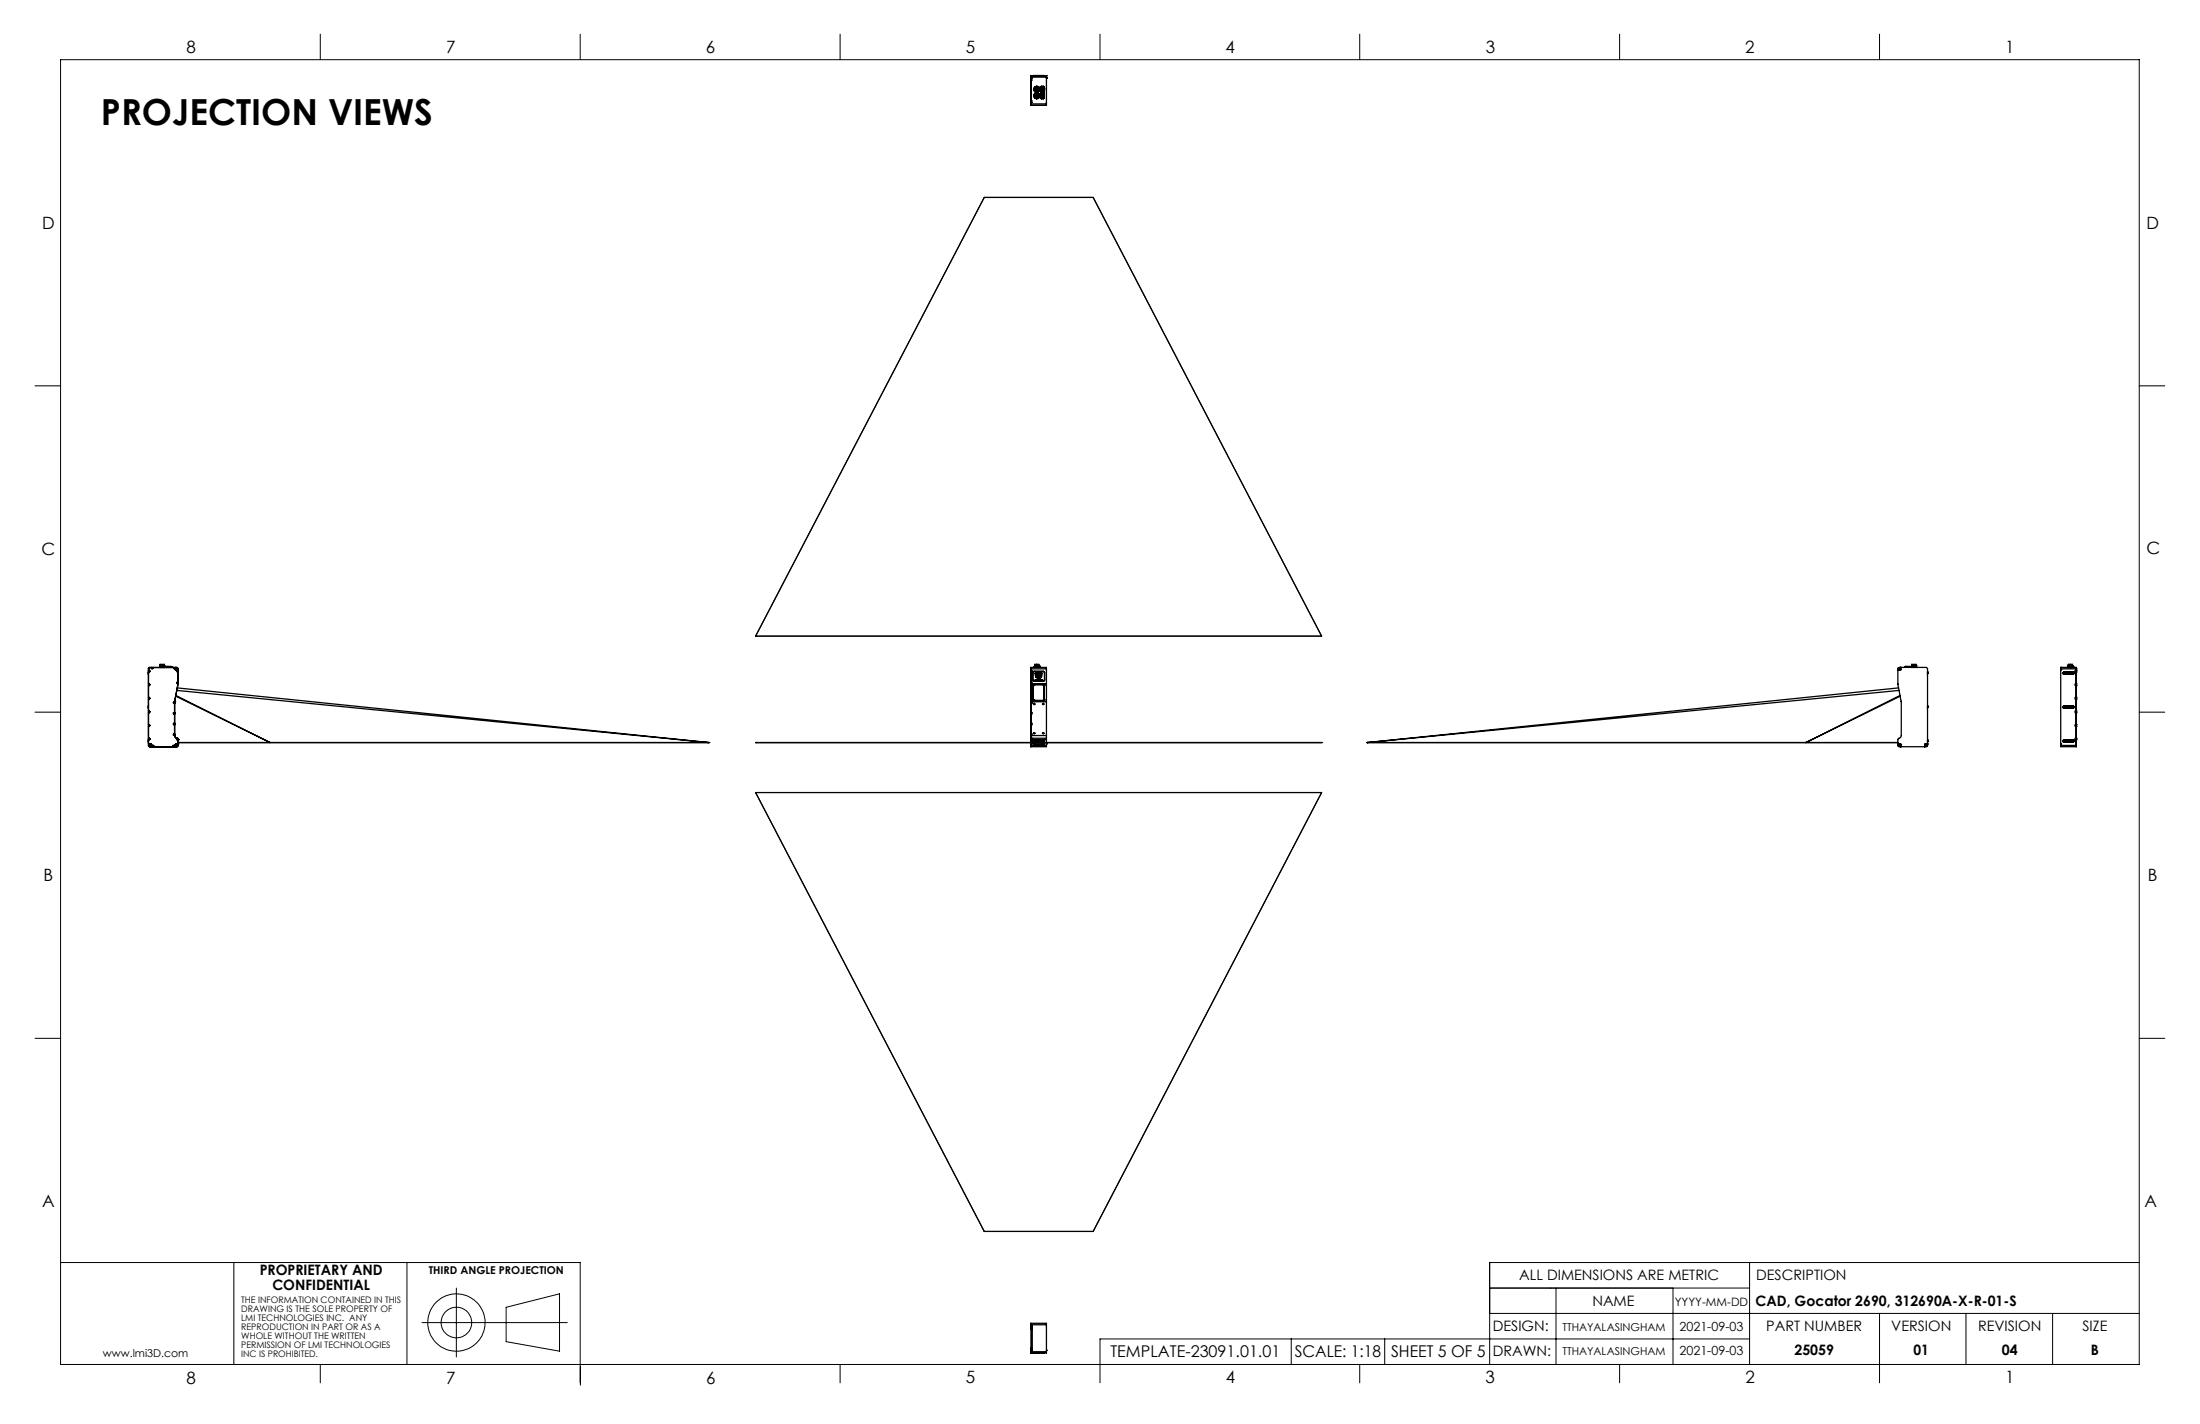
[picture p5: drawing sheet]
<svg xmlns="http://www.w3.org/2000/svg" width="432mm" height="279mm" viewBox="0 0 432 279" stroke-linecap="round" stroke-linejoin="round" font-family="sans-serif">
<g fill="none" stroke="#000" stroke-width=".25">
<path d="M202.3 15.3h.1M202.3 15.3l.1 .1M202.4 14.9v.2M202.4 15.1h.1M202.4 14.9h.1M202.4 15.4h.1M202.4 15.7h.1M202.4 19.8h.1M202.4 15.4v.3M202.4 19.8v.3M202.4 15.1v.3M202.4 15.7v4.1"/>
<path d="M202.4 14.9l-.1 .4M202.4 15.4h.1v.3h-.1M202.4 19.8h.1v.3h-.1M202.4 14.9h3M203 14.8l-.2 .1M203 14.8v.1M203 14.8h1.8M203.3 17.5h.1M203.3 18.7h.1M203.3 18.6h.1M203.3 18.6v.1M203.3 18.9h.1"/>
<path d="M203.4 17.5h.1M203.4 17.8h.1M203.4 17.3h.1M203.4 18.5h.1M203.4 19h.1M203.4 18.8h.1M203.4 18.7h.1M203.4 17.7v.1M203.4 17.6h.1M203.4 17.4h.1zM203.4 18.9h.1M203.4 18.6h.1"/>
<path d="M203.4 18.2a.57 .57 0 0 0-.4 .6 .57 .57 0 0 0 .4 .5M203.4 18.2h.2M203.4 18.2h.1M203.4 19.3h.1M203.5 17.1a.42 .42 0 0 1 .4 .4 .42 .42 0 0 1-.4 .5M203.5 17.1a.42 .42 0 0 0-.4 .4 .42 .42 0 0 0 .4 .5M203.5 17.1a.44 .44 0 0 0-.4 .4 .44 .44 0 0 0 .4 .5M203.5 18h.1M203.5 17.1a.44 .44 0 0 1 .4 .4 .44 .44 0 0 1-.4 .5M203.5 19h.1M203.5 19.3h.1M203.5 18.3a.49 .49 0 0 0-.5 .5 .49 .49 0 0 0 .5 .5"/>
<path d="M203.5 18.3h.1M203.5 18.3a.5 .5 0 0 0-.5 .5 .5 .5 0 0 0 .5 .5M203.5 18.3h-.1a.45 .45 0 0 0-.3 .5 .45 .45 0 0 0 .4 .4M203.5 18.3a.46 .46 0 0 1 .4 .5 .46 .46 0 0 1-.4 .4M203.5 18.3a.49 .49 0 0 1 .5 .5 .49 .49 0 0 1-.5 .5M203.5 18.3a.5 .5 0 0 1 .5 .5 .5 .5 0 0 1-.5 .5M203.5 19.2h.1M203.5 18.3a.44 .44 0 0 1 .4 .5 .44 .44 0 0 1-.4 .4M203.5 18.3a.44 .44 0 0 0-.4 .5 .44 .44 0 0 0 .4 .4M203.5 19.3h-.1M203.5 18.2h.1M203.5 18.2a.57 .57 0 0 1 .6 .6 .57 .57 0 0 1-.6 .5"/>
<path d="M203.5 18.2a.56 .56 0 0 0-.6 .6 .56 .56 0 0 0 .6 .5M203.5 17.1h.1M203.5 17.7h.1M203.5 17.4h.1M203.6 18.9h.1M203.6 18.7h.1M203.6 17.4h.1M203.6 18.6h.1M203.6 18.2a.57 .57 0 0 1 .4 .6 .57 .57 0 0 1-.4 .5M203.6 17.3h.1M203.6 17.5h.1M203.6 18.8h.1"/>
<path d="M203.6 19h.1M203.6 17.7h.1M203.6 17.7v.1M203.6 18.5h.1M203.7 17.5h.1M203.7 18.7h.1M203.7 18.6h.1M203.7 18.9h.1M203.7 18.6v.1M204.1 18.8h.1M204.1 18.7l.1 .1M204.1 17.9h.1"/>
<path d="M204.1 17.6h.1M204.1 17.4h.1M204.1 17.1h.1M204.1 17.8h.1M204.1 18.7h.1M204.1 17.5v.4M204.1 18.7v.1M204.1 17.7h.1M204.1 17.6l.1 .1M204.1 17.5h.1M204.1 17.3h.1M204.1 17.2v.1"/>
<path d="M204.2 18.8h.1M204.2 17.9h.1M204.2 17.7l-.1 .1M204.2 17.8h.1M204.2 17.7v.1M204.2 17.6h.1M204.2 17.5h.1M204.2 17.5h-.1M204.2 17.7h.1M204.2 17.2h.1M204.2 17.4h.1M204.2 17.3h.1"/>
<path d="M204.2 18.7v.1M204.2 17.1l-.1 .3M204.2 17.5v.2M204.2 17.1l-.1 .2M204.2 17.7h-.1M204.3 19.2l.1 .2h.4l.1-.2M204.3 17.1l.1-.2h.4l.1 .2M204.3 18v.1h.6v-.1M204.3 17.1l.1-.1h.4l.1 .1M204.3 18v.1l.6-.1M204.3 19.2l.1 .1M204.3 17.1v.9"/>
<path d="M204.3 18.3v.9M204.3 19.2l.1 .1 .5-.1M204.4 17.6h.1M204.4 17.5v.1M204.4 17.5h.1M204.4 17.4h.1M204.4 18.6h.2v.3h-.2zM204.4 17.3h.1M204.4 18.2l-.1 .1M204.4 17.7v.2M204.4 17.7l.1 .1-.1 .1M204.4 17.3l.1 .2"/>
<path d="M204.4 17.8v.1M204.4 17.9h.1M204.4 17.7h.1M204.4 18.2l.5 .1M204.4 17.3v.1M204.4 18.2h.4M204.5 17.5l-.1 .1M204.5 17.4h.1M204.5 17.3h.1M204.5 17.3l-.1 .1h.1M204.5 17.4l-.1 .1M204.6 17.4h.1"/>
<path d="M204.6 17.3h.1M204.6 17.6h.1M204.6 17.3v.4v-.4M204.6 17.5h.1M204.6 17.7v.2M204.6 17.8v.1M204.6 17.9h.1M204.6 17.7h.1M204.6 17.3v.1M204.7 18.4h.1M204.7 18.4l.1 .1M204.7 18.7h.1"/>
<path d="M204.7 18.6h.1M204.7 18.9h.1M204.7 18.8h.1M204.7 18.7v.1M204.7 19h.1M204.7 19.1l.1 .1M204.7 19.1h.1M204.7 19.1v.1M204.7 18.9v.1M204.8 17.6h.1M204.8 18.4h.1M204.8 18.6l-.1 .1"/>
<path d="M204.8 18.6h-.1M204.8 18.6h.1M204.8 18.5l-.1 .2h.1M204.8 18.5v.1M204.8 18.5h.1M204.8 18.9h-.1M204.8 18.8l-.1 .1M204.8 18.8v.1M204.8 18.7h.1M204.8 18.9v.1M204.8 18.9l-.1 .1M204.8 18.2l.1 .1"/>
<path d="M204.8 14.8l.2 .1M204.8 18.8h.1M204.8 17.4h.1M204.8 14.8v.1M204.8 18.9h.1M204.8 19h.1M204.8 19.1h.1M204.8 17.3h.1M204.8 17.3v.1v-.1M204.8 17.5h.1M204.8 18.6v.1M204.8 19h-.1"/>
<path d="M204.8 19.1v.1M204.8 17.3v.3M204.8 17.7l-.1 .1 .1 .1M204.8 17.7v.2M204.8 17.9h.1M204.8 17.7h.1M204.8 17.8v.1M204.8 18.4v.1M204.8 19.1l-.1 .1M204.8 17.5l.1 .2-.1-.1M204.9 17.3h.1M204.9 17.5h.1"/>
<path d="M204.9 17.3h-.1M204.9 17.5l-.1 .1M204.9 19.2l-.1 .1h-.4M204.9 18.3v.9M204.9 17.1v.9M205.4 14.9v.2h-3M205.4 15.3h.1M205.4 14.9h.1M205.4 15.3v.1M205.4 15.4h.1M205.4 14.9v5.5M193.2 38.7h21.4l44.8 86.1h-111.1z"/>
<path d="M202.3 20.4l.1 .3M202.3 20.4h3.1M202.4 20.1l-.1 .3M202.4 20.1h.1M202.4 20.1v.6M205.4 20.4v.3h-3M29.1 139.5l.3 .1v.2h-.3M29.1 136.8l.3 .1v.2l-.3 .1M29.1 134.2l.3 .1-.1 .2h-.2M29.1 131.6h.3v.2l-.3 .1v.4M29.1 131.2h.1M29.1 131.6h.1"/>
<path d="M29.1 139.8h.1M29.1 136.8h.1M29.1 134.5h.1M29.1 139.5h.1M29.1 137.2h.1M29.1 134.2h.1M29.1 131.8h.1M29.1 138.5v.5M29.1 131.2v15.1M29.2 137h.2M29.2 131.7h.2M29.2 134.3h.2"/>
<path d="M29.2 139.7h.2M29.2 134.3l.1 .1zM29.2 137l.1 .1zM29.2 139.7l.1-.1zM29.2 131.7h.1zM29.2 134.3h.1M29.2 137h.1M29.2 139.7h.1M29.2 131.7h.1M29.4 131l-.3 .2M29.4 131h5.3M29.4 131h.1"/>
<path d="M29.7 131v.1a.16 .16 0 0 0 .2 .2 .16 .16 0 0 0 .1-.2v-.1M29.8 131.1v.1l.1-.1M29.8 131.1h.1M29.9 131.1h.1M31.3 131h1M31.3 131h.1M31.3 131v-.2h1v.2M31.4 130.6h.8M31.4 130.6v.2M31.4 130.6h.1M31.4 130.6v-.2h.8v.4M32.2 130.6h.1"/>
<path d="M32.3 131h.1M32.5 131v-.2h1.1v.2M32.5 130.9h.1M32.6 130.8h.1M32.6 130.8h.9M32.7 130.8h.1M32.7 130.8h.7M33.4 130.8h.1M33.5 130.8h.1M33.6 130.9h.1M34.1 131v.1a.16 .16 0 0 0 .1 .2 .16 .16 0 0 0 .2-.2M34.1 137.9h.1"/>
<path d="M34.1 139.9h.1M34.1 131.1l.1 .1 .1-.1M34.1 131.1h.2M34.2 139.9h.1M34.2 137.9h.1M34.3 137.7h.1M34.3 138v1.8M34.3 137.5v.2M34.3 137.7l-.3 .1 .1 .2h.2M34.3 139.8l-.3 .1 .1 .2h.2M34.3 137.6v.1M34.3 131.1h.1"/>
<path d="M34.3 137.5v.1M34.3 137.7v6.6M34.4 131h.1M34.4 131.4l.1 .1M34.4 131.4h.1M34.4 131v.4M34.5 131.2l.1 .2 .3-.2M34.5 131.2l.1-.1 .3 .1M34.5 131.2h.1M34.5 136.5l18.5 9.2-18.5-9.1M34.5 131.5h.1M34.5 131.2l.2-.1 .1 .1"/>
<path d="M34.5 131.2l.1 .2 .2-.2M34.5 131.5h.4M34.7 131l.2 .2M34.7 131h.1M34.7 135.5l104.4 10.2M34.7 134h.2M34.7 131.7h.2M34.7 133.9l.2 .1zM34.7 131.7h.2zM34.7 134h.1M34.7 131.7h.1M34.8 135l104.3 10.7"/>
<path d="M34.8 131.2h.1M34.9 131.5h.1M34.9 134.2h.1M34.9 131.2h.1M34.9 131.2v3M34.9 134.2l-.6 3.3M35 131.6l-.4 .1 .4 .1M35 133.8l-.4 .2 .4 .1M35 134.2h.1M35 134.2l-.7 3.4M202.3 131.2l.1 .3M202.3 131.2h3.1"/>
<path d="M202.4 133.8h.1M202.4 131.8h.1M202.4 131.6h.1M202.4 131v.6M202.4 131l-.1 .2M202.4 131h3v.2M202.4 134.2h.1M202.4 134.1h.1M202.4 134.2h3M202.4 131.6v.2M202.4 133.8v.3M202.4 137.6v.1"/>
<path d="M202.4 137.7h.1M202.4 137.5v.2M202.4 139.8h.1M202.4 138h.1M202.4 137.7v.3M202.4 139.8v.3M202.4 131.8v2M202.4 134.1v3.5M202.4 138v1.8M202.4 131.6h.1v.2h-.1M202.4 133.8h.1v.3h-.1M202.4 139.8h.1v.3h-.1"/>
<path d="M202.4 137.6h3M202.4 137.7h3M202.5 137.7v.3h-.1M202.7 132v1.5l.1 .2h2M202.7 137.3l.3 .2M202.7 135.9h.1M202.7 137.3h.1M202.7 134.5v2.8M202.8 137.3l.2 .1M202.8 134.5h.1M202.8 134.5h-.1M202.8 137.3h.1"/>
<path d="M202.8 134.5v2.8M202.8 138.1l.1 .2 .2-.2M202.8 138.1l.1-.1 .2 .1M202.8 138.1h.1M202.9 138.1h.2M202.9 138.1v-.1l.2 .1M203 131h.1M203 131.7l-.3 .3M203 131.7h1.8M203 130.8h.1M203 134.3l-.3 .2M203 134.3h.1"/>
<path d="M203 134.3l-.2 .2M203 137.5h.1M203 130.8h.5M203 137.4v.1M203 137.5h1.7M203 134.3h1.8l.1 .2M203 137.4h.1M203 137.4h1.7M203 134.3h1.7M203.1 130.6h.1M203.1 130.6h.4M203.1 130.6v.2"/>
<path d="M203.1 138.1h.1M203.1 130.8h.1M203.1 130.8h.4M203.1 132.1l.2 .1 .1 .6 .3 .4-.4-.4zM203.2 132l.8-.2-.5 .3zM203.2 133.5l.1 .1M203.2 133.5h.1M203.3 133.4l-.1 .1M203.3 133.4h.1M203.3 133.6h.1M203.3 133.4h.1h-.2v.2h.2v-.1h-.1M203.3 133.5h.1"/>
<path d="M203.3 133.5v.1M203.4 132.3l.3 .1 .2 .4 .1-.4 .3-.1-.1 .7-.2 .2v-.4l-.1 .6-.2-.6v.1l-.2-.1zM203.4 132.2l.8-.3 .2 .2a.69 .69 0 0 1-1 .1zM203.4 130.8h.2M203.4 130.8h-.4v.2M203.4 130.8h.1M203.5 133.5l.1 .1zM203.5 130.8h.1M203.5 130.8h.5M203.5 130.8h.4M203.5 130.6h.4M203.5 130.6h.1"/>
<path d="M203.5 130.4h-.4v.2M203.5 130.4h.4v.4M203.5 130.4v.6M203.5 133.5h.1M203.6 130.8h.4M203.7 133.5v.1M203.7 133.6h.1M203.7 132.8h.1M203.7 133.5h.1M203.7 133.5h.1v.1M203.7 132.2l.6-.2zM203.8 133.5v.1"/>
<path d="M203.8 133.5h.1M203.8 133.5h.2M203.8 133.6h-.1M203.9 130.8h.1M203.9 133.5h.1M203.9 133.5v.1M203.9 133.6h.1M203.9 130.6h.1M204 133.5h.1M204 133.6h.1M204 133.5l-.1 .1M204 130.8h.1"/>
<path d="M204 130.8v.2M204.1 133.4h.1M204.1 133.5v.1M204.1 133.4l-.1 .2M204.1 133.4l.1 .2h-.2M204.1 133.5h.1M204.2 133.6h.1M204.2 133.4h.1M204.2 133.5h.1M204.3 133.5v.1zM204.3 133.5h.1M204.4 132.2l.2-.1-.3 .9z"/>
<path d="M204.5 133.4l-.1 .2 .1-.1M204.5 133.5h.1M204.5 133.4h.1M204.5 133.4v.1M204.6 138.1l.1 .2 .2-.2M204.6 138.1l.1-.1 .2 .1M204.6 138.1h.1M204.6 138.1h.2M204.6 138.1l.1-.1 .1 .1M204.7 134.3l.3 .2M204.7 134.3l.2 .2M204.7 134.3h.1"/>
<path d="M204.7 137.5h.1M204.7 137.4h.1M204.7 137.4v.1M204.8 131.7l.2 .2v1.6l-.2 .2M204.8 138.1h.1M204.9 137.3l-.2 .1M204.9 134.5h.1M204.9 137.3h.1M204.9 134.5v2.8M205 137.3l-.3 .2M205 134.5v2.8M205.4 134.2h.1"/>
<path d="M205.4 137.6v.1M205.4 131.2v3M205.4 134.2v3.4M205.4 137.7v6.6M372.5 131.5h.4M372.6 131.1l.2-.1h5.2l.3 .2v15.1l-.2 .2h-5.4l-.2-.1v-1.4l.6-.4 .1-.3-.1-6.7a17.3 17.3 0 0 1-.6-6.4zM372.6 131.2a.19 .19 0 0 0 .2 .2 .19 .19 0 0 0 .2-.2M372.6 131.2a.2 .2 0 0 1 .2-.1 .2 .2 0 0 1 .2 .1M372.6 131.2h.1M372.6 131.2l.1-.1 .2 .1M372.6 131.2l.1 .2 .2-.2M372.6 135l-104.3 10.7"/>
<path d="M372.6 131.2l.2-.1 .1 .1M372.7 135.5l-104.4 10.2M372.9 131.2h.1M372.9 136.5l-18.5 9.2 18.6-9.1M372.9 131.5h.1M373 131.4l-.1 .1M373 131.4h.1M373 131h.1M373 131v.4M373.8 130.9h.1M373.8 130.8h1.1v.2M373.8 130.8v.2"/>
<path d="M373.9 130.8h.1M373.9 130.8h1M374 130.8h.1M374 130.8h.8M374.8 130.8h.1M374.9 130.8h.1M374.9 130.9h.1M375.1 131h.1M375.1 131h1.1M375.1 131v-.2h1v.2M375.2 130.6h.9M375.2 130.6h.1"/>
<path d="M375.2 130.6v.2M375.2 130.6v-.2h.9v.4M376.1 130.6h.1M376.2 131h.1M378.3 138.7h.1M378.3 138.7v.2M378.3 132.1h.1M378.3 132.1v.2M378.3 131.9h.1M378.3 131.9v.2M378.3 138.5h.1M378.3 138.5v.2"/>
<path d="M404.5 131v.2h3M404.5 131.4h.1M404.5 131h.1M404.5 131.4v.1M404.5 131h3M404.5 131v15.3M404.9 138.7l.2 .3M404.9 132.1l.2 .2M404.9 132.1h.1M404.9 138.7h.1M404.9 138.7l.2 .2M405 132.1v.1l.2-.1"/>
<path d="M405 132.1l.1-.2 .1 .2M405 132.1h.1M405 132.1l.1 .1 .1-.1M405 132.1l.1-.1 .1 .1M405.1 138.5l-.2 .2M405.1 131.9l-.2 .2M405.1 138.5h.1M405.1 131.9h.1M405.1 131.9h1.8M405.1 138.5h1.8M405.1 138.9h1.8M405.1 132.3h1.8"/>
<path d="M405.1 139h1.8M405.1 132.3h.1M405.1 138.9v.1M405.2 132.1h.1M405.8 131h.1M405.8 131h.5M405.8 130.8h.1M405.8 130.8h1.1M405.8 130.8v.2M405.9 138.7v.2l.2-.2M405.9 138.7l.1-.1 .1 .1M405.9 130.8h.1"/>
<path d="M405.9 130.8h-.1M405.9 138.7h.1M405.9 130.6h.1M405.9 138.7l.1 .2 .1-.2M405.9 130.6h.4M405.9 130.6l-.1 .2M406.1 138.7h.1M406.3 131h.1M406.3 130.6h.5M406.3 130.6h.1M406.3 130.4h.5l.1 .4M406.3 130.4h-.4v.2"/>
<path d="M406.3 130.4v.6M406.4 131h.5M406.4 131h.1M406.8 132.1v.1l.2-.1M406.8 132.1l.1-.2 .1 .2M406.8 132.1h.1M406.8 130.6h.1M406.8 132.1l.1-.1 .1 .1M406.8 132.1l.1 .1 .1-.1M406.8 130.8h.1M406.9 130.8h.1M406.9 131.9l.2 .1-.2 .3"/>
<path d="M406.9 131.9h.1M406.9 138.5l.2 .2-.2 .2M406.9 138.5h.1M406.9 138.5l.2 .2-.2 .3M406.9 130.8v.2M406.9 132.3h.1M406.9 138.9v.1M406.9 131h.1M407 132.1h.1M407.3 134.3h.2M407.3 137h.2M407.3 139.7h.2"/>
<path d="M407.3 131.7h.2M407.5 131v.2M407.5 131.2h.1M407.5 131.6h.1M407.5 137.2h.1M407.5 139.5h.1M407.5 139.8h.1M407.5 134.2h.1M407.5 131.8h.1M407.5 136.8h.1M407.5 134.5h.1M407.5 137v.2"/>
<path d="M407.5 131.7v.1M407.5 134.2v.1M407.5 139.5v.2M407.5 134.3v.2M407.5 139.7v.1M407.5 136.8v.2M407.5 131.6v.1M407.5 131.4h.1M407.5 131h.1M407.5 131.5h.1M407.5 131.6h-.2v.2h.2M407.5 134.2h-.2v.3h.2"/>
<path d="M407.5 139.5h-.2v.3h.2M407.5 136.8h-.2v.4h.2M407.5 131v.6M407.5 131.8v2.4M407.5 134.5v2.3M407.5 137.2v2.3M407.5 139.8v2.4M407.5 131.4v.1M29.1 145.1h.1M29.1 146.3l.3 .2M29.1 144.9h.1M29.1 142.5h.1"/>
<path d="M29.1 144.9h.3v.2h-.3M29.1 142.2l.3 .1v.2h-.3M29.1 142.2h.1M29.1 145.2v.4M29.1 146.3h.1M29.1 146h.5M29.2 146.3l.2 .2M29.2 146v.3M29.2 145h.2M29.2 142.3h.2M29.2 142.3l.1 .1zM29.2 145h.1z"/>
<path d="M29.2 142.3h.1M29.2 145h.1M29.2 146.3l.1 .1 .3-.1M29.2 146.3a.16 .16 0 0 1 .2-.2 .16 .16 0 0 1 .2 .2M29.2 146.3h.1M29.2 146.3l.2 .1 .1-.1M29.2 146.3l.2-.2 .1 .2M29.4 146.5h.1M29.4 146.5h5.3M29.5 146.3h.1M29.6 146l.1 .1M29.6 146h.1"/>
<path d="M29.6 146.5h.2M29.7 146.5h.1M29.7 146.1h.1M29.7 146.1v.4M29.9 146.5l.1-.3 .2 .1v.2M30 146.4l.1 .1v-.1M30 146.4h.1M30 146.4h.1zM33.9 146.5l.1-.3 .1 .1 .1 .2M34 146.4v.1l.1-.1M34 146.4h.1M34.1 144.1h.1"/>
<path d="M34.1 142.1h.1M34.2 144.1h.1M34.2 142.1h.1M34.3 144.3l.1 .4 .3 .2M34.3 140.1v1.8M34.3 142.2v1.8M34.3 144.3h.1M34.3 141.9l-.3 .1 .1 .2h.2M34.3 144l-.3 .1 .1 .2h.2M34.3 146.5h.2M34.4 146.1v.4M34.4 146.1h.1"/>
<path d="M34.5 146.3l.1 .1 .3-.1M34.5 146.3l.1-.2 .3 .2M34.5 146.3h.1M34.5 146l-.1 .1M34.5 146h.1M34.5 146.3l.1 .1 .2-.1M34.5 146.3l.1-.2 .2 .2M34.5 146h.4M34.7 146.5h.1M34.7 144.9v.3l.2-.1M34.7 144.9h.1M34.7 145.1h.2"/>
<path d="M34.7 145.1l.1-.1 .1 .1M34.7 145.1h.1M34.7 144.9l.3 .2M34.8 146.3h.1M34.9 145.1h.1M34.9 146.3l-.2 .2M34.9 146h.1M34.9 146.3h.1M34.9 145.1l.1 1.2M35 145.7h104.1M139.1 145.7h.1M148.3 145.7h.1"/>
<path d="M148.3 155.5h111.1l-44.8 86.1h-21.4zM148.3 145.7h111.1M202.3 146.3v.2h3.1v-.2M202.3 146.3h3.1M202.4 146l-.1 .3M202.4 145.1h.1M202.4 145.1v1.4M202.4 144.9h.1M202.4 144.9v.2M202.4 144.3v.6M202.4 144.3h.1M202.4 140.1h.1"/>
<path d="M202.4 141.9h.1M202.4 142.2h.1M202.4 144h.1M202.4 141.9v.3M202.4 144v.3M202.4 140.1v1.8M202.4 142.2v1.8M202.4 141.9h.1v.3h-.1M202.4 144h.1v.3M202.4 145.1h3M202.4 144.9h3M202.4 144.3h3"/>
<path d="M202.5 144.9v.2M202.7 145.9l.3 .2M202.7 145.5h.1M202.7 145.9h.1M202.7 145.5v.4M202.8 145.5h.1M202.8 145.9h.1M202.8 145.8l.2 .3M202.8 145.8h.1M202.8 145.6h.1M202.8 145.9l.2 .2M202.8 145.5v.4"/>
<path d="M202.8 143.9l.2-.2 .1 .2M202.8 143.9l.1 .1 .2-.1M202.8 143.9h.1M202.9 143.9v-.1l.2 .1M202.9 143.9h.2M203 145.3l-.3 .2M203 145.3l-.2 .2M203 145.3h.1M203 146.1h1.7M203 145.3h1.7M203 146.1h.1M203 145.3l-.2 .3"/>
<path d="M203 145.3l-.2 .1v.2M203.1 143.9h.1M204.6 143.9l.2-.2 .1 .2M204.6 143.9l.1 .1 .2-.1M204.6 143.9h.1M204.6 143.9l.1-.1 .1 .1M204.6 143.9h.2M204.7 145.3l.3 .2M204.7 146.1h.1M204.7 145.3l.2 .3M204.7 145.3h.1M204.8 145.3l.1 .2"/>
<path d="M204.8 143.9h.1M204.9 145.8l-.2 .3M204.9 145.6h.1M204.9 145.8h.1M204.9 145.9h.1M204.9 145.9l-.1 .2M204.9 145.5h.1M204.9 145.5v.4M205 145.9l-.3 .2M205 145.5v.4M205.4 146h.1M205.4 144.9v.2"/>
<path d="M205.4 144.3v.6M205.4 145.1v1.2M259.4 145.7h.1M268.3 145.7h.1M268.3 145.7h104.2M372.5 146h.1M372.5 146h.4M372.6 146.3a.19 .19 0 0 0 .2 .1 .19 .19 0 0 0 .2-.1M372.6 146.3a.19 .19 0 0 1 .2-.3 .19 .19 0 0 1 .2 .3M372.6 146.3h.1M372.6 146.3l.1 .1 .2-.1M372.6 146.3l.1-.2h.2v.2"/>
<path d="M372.6 146.3l.1-.2 .2 .2M372.9 146l.1 .1M372.9 146h.1M372.9 146.3h.1M373 146.1h.1M373 146.5h.1M373 146.1v.4M377.8 146.1h.1M377.8 146.1v.4M377.9 146.3a.19 .19 0 0 0 .2 .1 .19 .19 0 0 0 .1-.1M377.9 146.3a.2 .2 0 0 1 .2-.3 .2 .2 0 0 1 .1 .3M377.9 146l-.1 .1"/>
<path d="M377.9 146h.1M377.9 146.3h.1M377.9 146.3l.1 .1 .2-.1M377.9 146.3l.1-.2 .2 .2M377.9 146h.4M378.2 146.3h.1M378.3 146h.1M378.3 145.2h.1M378.3 145.2v.2M378.3 145.4h.1M378.3 145.4v.2M404.5 146.3v.2h3"/>
<path d="M404.5 146h.1M404.5 146.3h3M404.9 145.4l.2 .2M404.9 145.4h.1M405 145.4v.1l.2-.1M405 145.4l.1-.1 .1 .1M405 145.4h.1M405 145.4h.2M405.1 145.2l-.2 .2M405.1 145.2h.1M405.1 145.2h1.8M405.1 145.6h1.8"/>
<path d="M405.1 145.6h.1M405.2 145.4h.1M406.8 145.4v.1l.2-.1M406.8 145.4l.1-.1 .1 .1M406.8 145.4h.1M406.8 145.4h.2M406.8 145.4v-.1l.2 .1M406.9 145.2l.2 .1-.2 .3M406.9 145.2h.1M406.9 145.6h.1M407 145.4h.1M407.3 142.3h.2"/>
<path d="M407.3 145h.2M407.5 146.3v.2M407.5 145.1h.1M407.5 142.2h.1M407.5 142.5h.1M407.5 144.9h.1M407.5 145v.1M407.5 142.2v.1M407.5 142.3v.2M407.5 144.9v.1M407.5 144.9h-.2v.2h.2M407.5 146h.1"/>
<path d="M407.5 142.2h-.2v.3h.2M407.5 142.5v2.4M407.5 145.1v1.2M202.3 259.9l.1 .3M202.3 259.9h3.1M202.4 259.6l-.1 .3M202.4 259.6v.8M202.4 259.6h3v.3M205.4 259.9v5.3M202.3 265.2v.3h3.1v-.3M202.3 265.2h3.1M202.4 264.7v.8"/>
<path d="M202.4 264.9l-.1 .3M202.4 264.4v.3M202.4 260.4v.3M202.4 260.7v3.7M202.4 260.4h.1v.3h-.1M202.4 264.4h.1v.3h-.1M202.6 260.3h-.2v-.1h.2v4.8h-.2v-.2h.2M202.8 265.5h.2M203 265.5h.1M203 265.5h1.8M204.8 265.5h.1M205 265.5h-.2"/>
<path d="M205.4 264.9h.1"/>
<circle cx="203.5" cy="17.5" r=".58"/>
<circle cx="203.5" cy="17.5" r=".39"/>
<circle cx="203.5" cy="17.5" r=".5"/>
<circle cx="203.5" cy="17.5" r=".54"/>
<circle cx="203.5" cy="18.8" r=".58"/>
<circle cx="203.5" cy="18.8" r=".39"/>
<circle cx="203.5" cy="17.5" r=".56"/>
<circle cx="29.9" cy="131.1" r=".07"/>
<circle cx="34.2" cy="131.1" r=".07"/>
<circle cx="203.5" cy="133.5" r=".09"/>
<circle cx="204.3" cy="133.5" r=".1"/>
<circle cx="378.1" cy="146.2" r=".17"/>
</g>
<g fill="none" stroke="#000" stroke-width=".2">
<path d="M11.9 11.7h408v256h-408zM62.9 6.7v5M113.9 6.7v5M164.9 6.7v5M215.9 6.7v5M266.9 6.7v5M317.9 6.7v5M368.9 6.7v5M193.2 38.7h21.4l44.8 86.1h-111.1zM6.9 75.7h5M419.9 75.7h5M6.9 139.7h5"/>
<path d="M419.9 139.7h5M148.3 145.7h111.1M148.3 155.5h111.1l-44.8 86.1h-21.4zM6.9 203.7h5M419.9 203.7h5M11.9 247.7h102v23.6M45.9 247.7v20M79.9 247.7v20M82.8 259.5h28.5M89.6 252.7v13.5M99.3 256.5l10.5-2.6v11.2l-10.5-1.9zM292.4 252.7h51"/>
<path d="M292.4 257.7h127.5M305.4 252.7v15M328.4 252.7v15M343.4 247.7v20M368.9 257.7v13.6M385.9 257.7v10M402.9 257.7v10M419.9 247.7h-127.5v20M62.9 267.7v3.6M113.9 268.2v3.6M164.9 267.7v3.6M253.4 262.7v5"/>
<path d="M266.9 267.7v3.6M271.8 262.7v5M317.9 267.7v3.6M343.4 262.7h-127.5v8.6"/>
<circle cx="89.6" cy="259.5" r="5.6"/>
<circle cx="89.6" cy="259.5" r="3"/>
</g>
<text font-size="7.1" x="19.8" y="24.5">PROJECTION VIEWS</text>
<g font-size="3.3">
<text x="36.6" y="10.5">8</text>
<text x="87.5" y="10.5">7</text>
<text x="138.6" y="10.5">6</text>
<text x="189.6" y="10.5">5</text>
<text x="240.5" y="10.4">4</text>
<text x="291.6" y="10.4">3</text>
<text x="342.6" y="10.4">2</text>
<text x="393.6" y="10.4">1</text>
<text x="8.2" y="44.9">D</text>
<text x="421.3" y="44.9">D</text>
<text x="8.1" y="108.9">C</text>
<text x="421.3" y="108.8">C</text>
<text x="8.5" y="172.8">B</text>
<text x="421.6" y="172.9">B</text>
<text x="8.3" y="236.8">A</text>
<text x="420.9" y="236.9">A</text>
<text x="36.6" y="271.5">8</text>
<text x="87.6" y="271.5">7</text>
<text x="138.6" y="271.5">6</text>
<text x="189.6" y="271.3">5</text>
<text x="240.6" y="271.3">4</text>
<text x="291.5" y="271.4">3</text>
<text x="342.6" y="271.4">2</text>
<text x="393.5" y="271.3">1</text>
</g>
<g font-size="3.2">
<text x="217.9" y="266.3">TEMPLATE-23091.01.01</text>
<text x="254.1" y="266.3">SCALE: 1:18</text>
<text x="273" y="266.3">SHEET 5 OF 5</text>
</g>
<g font-size="2.8">
<text x="51" y="250.2">PROPRIETARY AND</text>
<text x="298.2" y="251.2">ALL DIMENSIONS ARE METRIC</text>
<text x="344.7" y="251.2">DESCRIPTION</text>
<text x="53.5" y="253">CONFIDENTIAL</text>
<text x="312.5" y="256.2">NAME</text>
<text x="344.6" y="256.2">CAD, Gocator 2690, 312690A-X-R-01-S</text>
<text x="293" y="261.2">DESIGN:</text>
<text x="346.7" y="261.2">PART NUMBER</text>
<text x="371.2" y="261.2">VERSION</text>
<text x="388.2" y="261.2">REVISION</text>
<text x="408.7" y="261.2">SIZE</text>
<text x="293" y="266.1">DRAWN:</text>
<text x="352.2" y="265.9">25059</text>
<text x="375.6" y="265.9">01</text>
<text x="392.9" y="265.9">04</text>
<text x="410.4" y="265.9">B</text>
</g>
<g font-size="2.5">
<text x="329.6" y="261.2">2021-09-03</text>
<text x="329.6" y="265.9">2021-09-03</text>
</g>
<text font-size="2.3" x="328.7" y="256.2">YYYY-MM-DD</text>
<g font-size="2.1">
<text x="84.2" y="250">THIRD ANGLE PROJECTION</text>
<text x="306.7" y="261.2">TTHAYALASINGHAM</text>
<text x="20.2" y="266.3">www.lmi3D.com</text>
<text x="306.7" y="265.9">TTHAYALASINGHAM</text>
</g>
<g font-size="1.8">
<text x="47.3" y="255.7">THE INFORMATION CONTAINED IN THIS</text>
<text x="47.3" y="257.5">DRAWING IS THE SOLE PROPERTY OF</text>
<text x="47.3" y="259.3">LMI TECHNOLOGIES INC. ANY</text>
<text x="47.3" y="261">REPRODUCTION IN PART OR AS A</text>
<text x="47.3" y="262.8">WHOLE WITHOUT THE WRITTEN</text>
<text x="47.3" y="264.6">PERMISSION OF LMI TECHNOLOGIES</text>
<text x="47.3" y="266.3">INC IS PROHIBITED.</text>
</g>
</svg>
